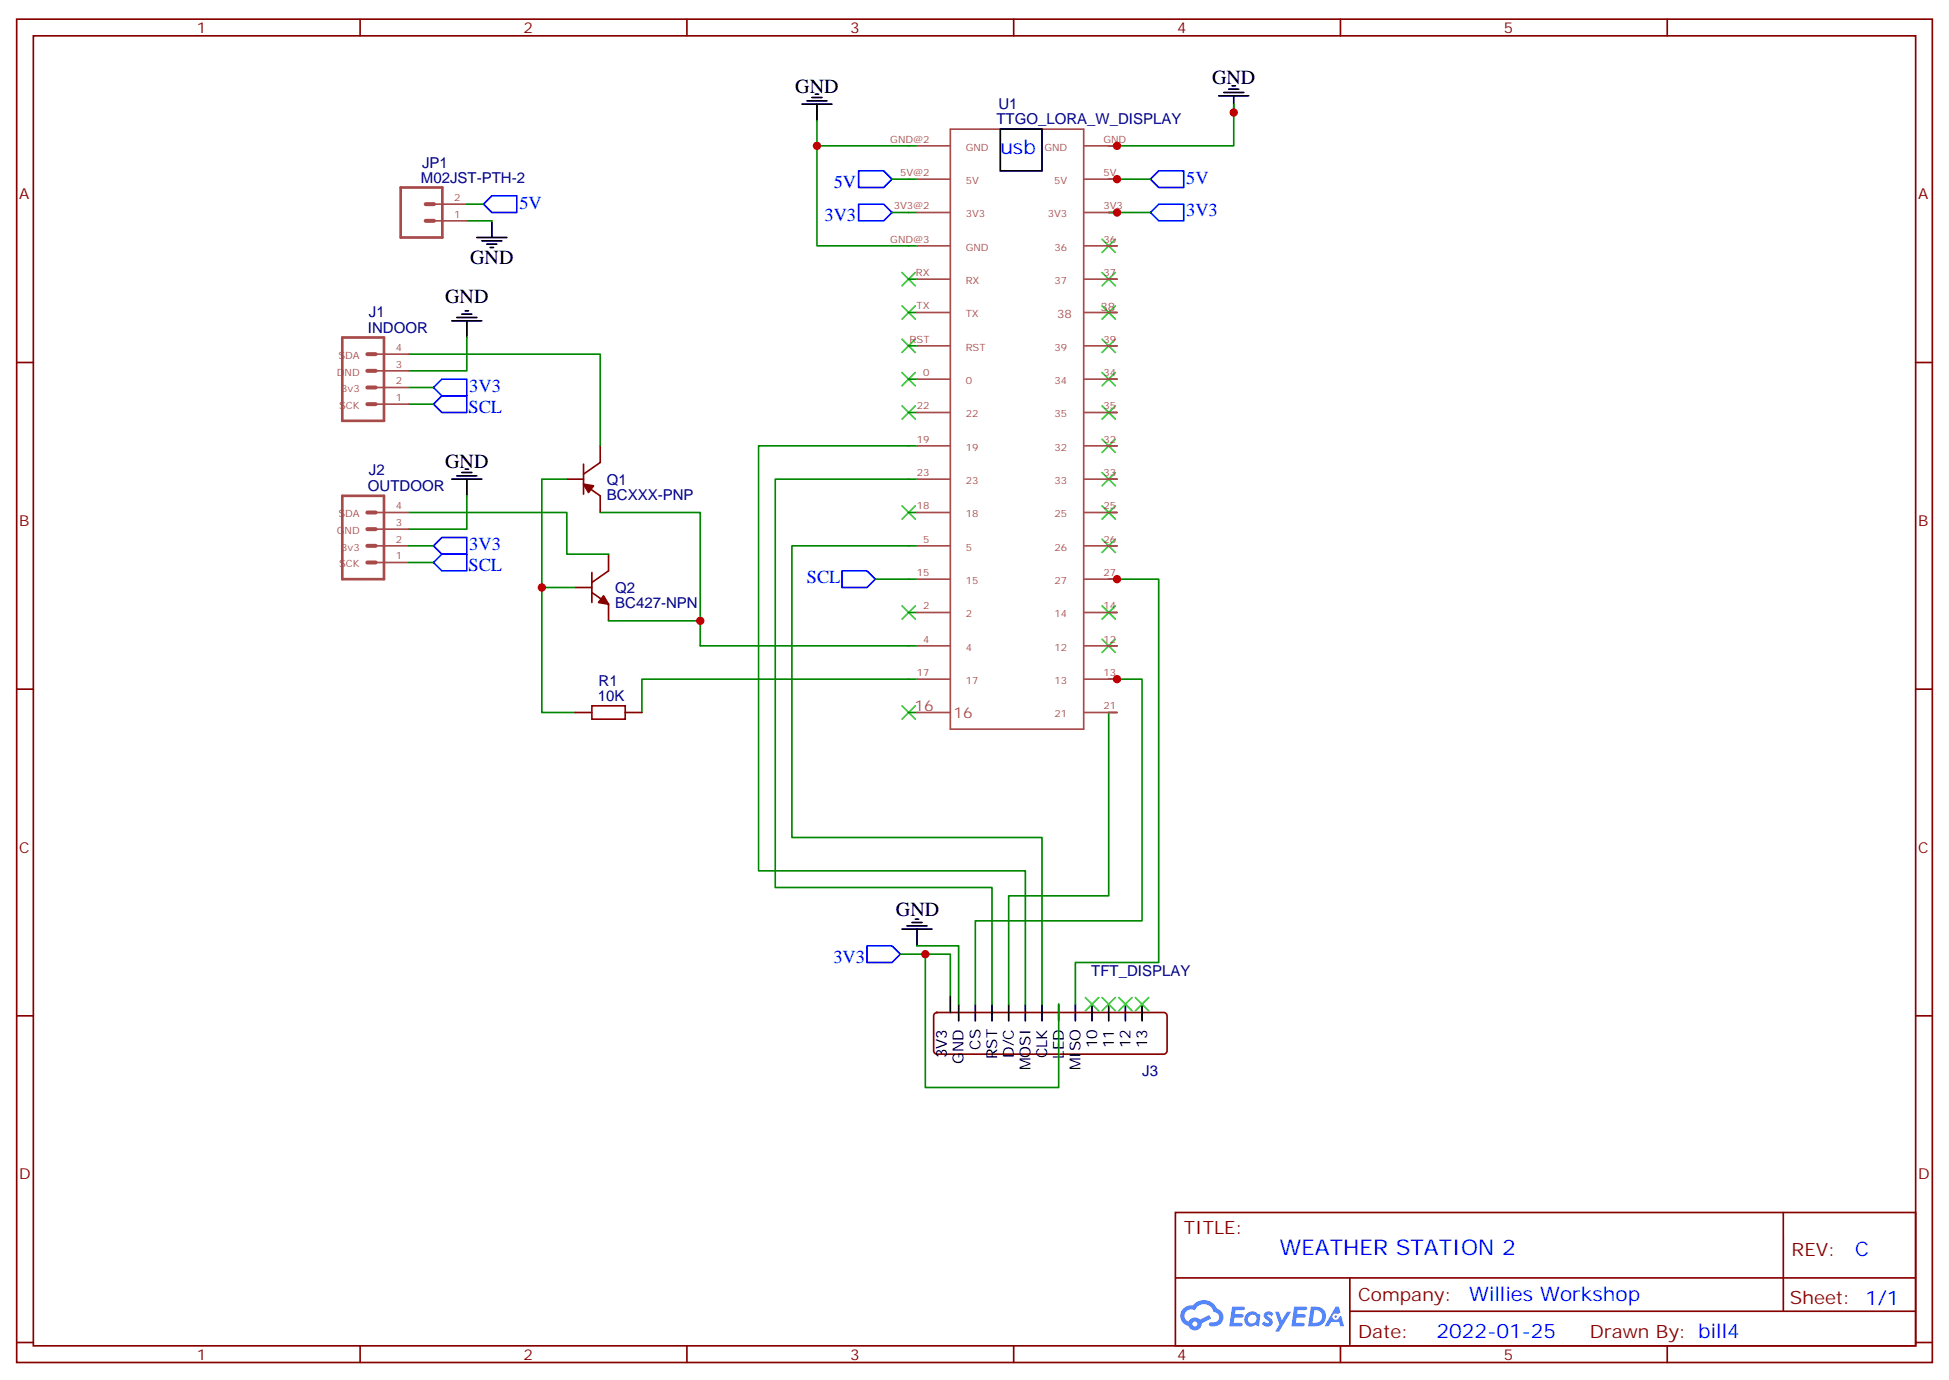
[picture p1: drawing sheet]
<svg xmlns="http://www.w3.org/2000/svg" width="412mm" height="292mm" viewBox="0 0 412 292" stroke-linecap="round" stroke-linejoin="round" font-family="sans-serif">
<g fill="none" stroke="#870000" stroke-width=".35">
<path d="M3.5 4.1h405.4v284.3h-405.4zM7.1 7.6h398.2v277.3h-398.2zM76.2 4.1v3.5M145.3 4.1v3.5M214.5 4.1v3.5M283.6 4.1v3.5M352.8 4.1v3.5M3.5 76.7h3.6M405.3 76.7h3.6M3.5 145.9h3.6M405.3 145.9h3.6M3.5 215h3.6"/>
<path d="M405.3 215h3.6M248.7 256.6h156.6v28.3h-156.6zM377.3 256.7v20.8M248.7 270.5h156.5M285.6 277.5h119.6M285.6 270.5v14.1M3.5 284.2h3.6M76.2 284.9v3.5M145.3 284.9v3.5M214.5 284.9v3.5M283.6 284.9v3.5M352.8 284.9v3.5"/>
<path d="M405.3 284.2h3.6"/>
</g>
<g fill="#5487ff">
<path d="M267.7 277.8a1.22 1.22 0 0 1 1.7 .3l-.4 .6a.47 .47 0 0 0-.3-.4 .47 .47 0 0 0-.5 .1v.2a1.55 1.55 0 0 1 1.1 1.5 1.34 1.34 0 0 1-2.3 .1l.5-.5 .7 .4a.29 .29 0 0 0 .3-.2 .29 .29 0 0 0-.2-.4 1.04 1.04 0 0 1-.6-1.7z"/>
<path d="M260.7 276.6h2.1a.43 .43 0 0 1 .5 .1 .43 .43 0 0 1 .1 .4l-.3 .2h-1.7l-.1 .9h1.5a.37 .37 0 0 1 .3 .4 .37 .37 0 0 1-.3 .3h-1.6l-.2 1.1h1.3a.43 .43 0 0 1 .5 .1 .43 .43 0 0 1 .1 .4l-.3 .2h-2.5z"/>
<path d="M273.8 276.6h2.2a.43 .43 0 0 1 .4 .1 .43 .43 0 0 1 .1 .4l-.3 .2h-1.6l-.2 .9h1.6a.37 .37 0 0 1 .3 .4 .37 .37 0 0 1-.4 .3h-1.6l-.1 1.1h1.3a.43 .43 0 0 1 .4 .1 .43 .43 0 0 1 .1 .4l-.3 .2h-2.4z"/>
<path d="M282.6 276.6h.7l.3 1.2-.6 .3a.69 .69 0 0 0-1 .3 .69 .69 0 0 0 .4 1 .69 .69 0 0 0 .9-.6l.5-.3 .6 2.2h-.8l-.2-.9h-1.8l-.5 .9h-.8z"/>
<path d="M269.8 277.7h.8l.6 1.8 1.1-1.8h.9l-2.6 4.1h-.8l.9-1.5z"/>
<path d="M277.4 276.6l-.6 4.1h1.3a2.11 2.11 0 0 0 2.5-2.1 2.11 2.11 0 0 0-2.5-2zM278.1 277.3a1.39 1.39 0 0 1 1.7 1.4 1.39 1.39 0 0 1-1.8 1.3h-.3z"/>
<path d="M263.7 278.2a1.47 1.47 0 0 0-.1 2.1 1.47 1.47 0 0 0 2.1 .1l.7 .3 .3-2.3-.2-.2-.4-.1a1.49 1.49 0 0 0-2.4 .1zM264.4 278.6a.92 .92 0 0 1 1.5 .5 .92 .92 0 0 1-1.3 1 .9 .9 0 0 1-.2-1.5z"/>
<path d="M250.4 276.9a2.18 2.18 0 0 0 1.1 3.8 1.44 1.44 0 0 0 1.6 .9 1.44 1.44 0 0 0 1.2-1.5l2-1-.5-.7-1.9 .9a1.47 1.47 0 0 0-2.4 .5 1.39 1.39 0 0 1-.7-2 1.39 1.39 0 0 1 2-.4 2.08 2.08 0 0 1 2.2-1.4 2.08 2.08 0 0 1 1.8 1.7 1.07 1.07 0 0 1 1.2 1 1.07 1.07 0 0 1-1 1.2h-.7a.43 .43 0 0 0-.5 .3 .43 .43 0 0 0 .4 .5 2 2 0 0 0 2.4-1 2 2 0 0 0-.7-2.5l-.4-.2a2.98 2.98 0 0 0-5.1-.7l-1.1 .1zM252.3 280.2a.55 .55 0 0 1 1.1 0 .55 .55 0 0 1-1.1 0z"/>
<circle cx="282.6" cy="278.7" r=".26"/>
</g>
<path d="M123.5 98.2v6.4M127 94.4v3.5l-3.5 2.5M119.9 101.4h3.6M123.5 102.5l3.5 2.5v3.5M128.8 117.3v3.5l-3.6 2.5M121.7 124.4h3.5M125.2 125.4l3.6 2.5v3.5M125.2 121.2v6.3M121.7 150.8h3.5M132.3 150.8h3.5M197.8 214.5l.5-.2h47.9a.71 .71 0 0 1 .7 .7v7.4a.76 .76 0 0 1-.7 .7h-47.9a.76 .76 0 0 1-.7-.7v-7.4z" fill="none" stroke="#870000" stroke-width=".35"/>
<g fill="#870000" stroke="#870000" stroke-width=".35">
<path d="M127.7 126.1l1.1 1.8-2.2-.4z"/>
<path d="M123.5 102.5l2.1 .3-1.1 1.4z"/>
</g>
<g fill="none" stroke="#000" stroke-width=".35">
<path d="M172.5 19.9h.7M258.9 19.6h4.3M260 18.9h2.1M260.7 18.2h.7M169.7 22h6.3M170.7 21.3h4.3M171.8 20.6h2.1M172.9 22v3.6M211.7 27.3h8.8v8.9h-8.8zM257.9 20.3h6.3M261.1 20.3v3.5M100.9 50.3h6.3"/>
<path d="M102 51h4.2M103 51.7h2.1M103.7 52.4h.7M104.1 46.7v3.6M95.6 67.9h6.4M96.7 67.2h4.2M97.7 66.5h2.1M98.4 65.8h.7M98.8 67.9v3.5M98.4 99.3h.7M95.6 101.4h6.4M96.7 100.7h4.2"/>
<path d="M97.7 100h2.1M98.8 101.4v3.6M190.9 196.7h6.3M191.9 196h4.2M193 195.3h2.1M193.7 194.6h.7M194 196.7v3.5M201.1 210.8v3.5M202.8 212.5v3.6M206.4 212.5v3.6M209.9 212.5v3.6M213.4 212.5v3.6"/>
<path d="M217 212.5v3.6M220.5 212.5v3.6M224 212.5v3.6M227.5 212.5v3.6M231.1 212.5v3.6M234.6 212.5v3.6M238.1 212.5v3.6M241.7 212.5v3.6"/>
</g>
<g fill="none" stroke="#008700" stroke-width=".35">
<path d="M172.9 25.6v5.3M188.7 37.9h5.3M194 30.9h-21.1v21.1h21.1M234.6 37.9h8.8M261.1 22v8.9h-26.5h1.8M98.8 46.7h5.3M98.8 43.2h3.5M188.7 45h5.3M192.3 59.1h1.7M234.6 45h8.8M234.6 52h1.8M234.6 59.1h1.8"/>
<path d="M86.4 75h40.6v19.4M98.8 71.4v7.1h-12.4M192.3 66.1h1.7M192.3 73.2h1.7M234.6 66.1h1.8M234.6 73.2h1.8M86.4 82h5.3M86.4 85.5h5.3M192.3 80.3h1.7M192.3 87.3h1.7M194 94.4h-33.5v89.9h56.5v28.2M234.6 80.3h1.8"/>
<path d="M234.6 87.3h1.8M234.6 94.4h1.8M86.4 108.5h33.5v8.8h8.9M86.4 119.1h5.3M86.4 115.5h5.3M98.8 105v7h-12.4M119.9 101.4h-5.2v49.4h7M127 108.5h21.2v28.2h45.8M192.3 108.5h1.7M194 115.5h-26.4v61.8h52.9v35.2M194 101.4h-30v86.5h45.9v24.6M234.6 115.5h1.8"/>
<path d="M234.6 101.4h1.8M234.6 108.5h1.8M114.7 124.4h7M128.8 131.4h19.4M185.2 122.6h8.8M192.3 129.6h1.7M234.6 136.7h1.8M234.6 129.6h1.8M236.4 122.6h-1.8h10.6v81.1h-17.7v8.8M192.3 150.8h1.7M194 143.8h-58.2v7M236.4 143.8h-1.8h7.1v51.1h-35.3v17.6"/>
<path d="M236.4 150.8h-1.8v38.8h-21.2v22.9M190.5 202h10.6v8.8M194 200.2h8.8v12.3M195.8 202v28.2h28.2v-17.7"/>
</g>
<path d="M181.7 36.2h5.3l1.7 1.7-1.7 1.8h-5.3zM245.2 36.2h5.3v3.5h-5.3l-1.8-1.8zM102.3 43.2l1.8-1.7h5.3v3.5h-5.3zM181.7 43.2h5.3l1.7 1.8-1.7 1.7h-5.3zM243.4 45l1.8-1.8h5.3v3.5h-5.3zM91.7 82l1.8-1.7h5.3v3.5h-5.3zM93.5 83.8h5.3v3.5h-5.3l-1.8-1.8zM91.7 115.5l1.8-1.7h5.3v3.5h-5.3zM93.5 117.3h5.3v3.5h-5.3l-1.8-1.7zM178.2 120.8h5.2l1.8 1.8-1.8 1.8h-5.2zM183.4 200.2h5.3l1.8 1.8-1.8 1.7h-5.3z" fill="none" stroke="#00f" stroke-width=".35"/>
<path d="M125.2 149.4h7.1v2.8h-7.1z" fill="none" stroke="#a10000" stroke-width=".35"/>
<path d="M84.8 39.7h8.8v10.6h-8.8zM72.4 71.4h8.9v17.7h-8.9zM72.4 105h8.9v17.6h-8.9z" fill="none" stroke="#a64a4a" stroke-width=".56"/>
<path d="M90.1 43.2h1.7M90.1 46.7h1.7M77.7 78.5h1.8M77.7 75h1.8M77.7 82h1.8M77.7 85.5h1.8M77.7 112h1.8M77.7 115.5h1.8M77.7 119.1h1.8M77.7 108.5h1.8" fill="none" stroke="#a64a4a" stroke-width=".85"/>
<g fill="none" stroke="#a64a4a" stroke-width=".35">
<path d="M194 30.9h7M194 37.9h7M201.1 27.3h28.2v127h-28.2zM229.4 30.9h7M229.4 37.9h7M91.8 46.7h7M91.8 43.2h7M194 45h7M194 52h7M194 59.1h7M229.4 45h7M229.4 52h7"/>
<path d="M229.4 59.1h7M79.5 78.5h6.9M79.5 75h6.9M194 66.1h7M194 73.2h7M229.3 66.1h7.1M229.4 73.2h7M79.5 85.5h6.9M79.5 82h6.9M194 80.3h7M194 87.3h7M194 94.4h7"/>
<path d="M229.4 80.3h7M229.4 87.3h7M229.4 94.4h7M79.5 119.1h6.9M79.5 115.5h6.9M79.5 112h6.9M79.5 108.5h6.9M194 115.5h7M194 108.5h7M194 101.4h7M229.4 115.5h7M229.4 108.5h7"/>
<path d="M229.4 101.4h7M194 122.6h7M194 129.6h7M194 136.7h7M229.4 122.6h7M229.4 129.6h7M229.4 136.7h7M194 143.8h7M194 150.8h7.1M229.4 143.8h7M229.4 150.8h7"/>
</g>
<g fill="none" stroke="#3c3" stroke-width=".35">
<path d="M190.9 57.7l2.8 2.8M193.7 57.7l-2.8 2.8M233.2 50.6l2.8 2.8M233.2 57.7l2.8 2.8M236 50.6l-2.8 2.8M236 57.7l-2.8 2.8M190.9 64.7l2.8 2.9M190.9 71.8l2.8 2.8M190.9 78.8l2.8 2.9M193.7 64.7l-2.8 2.9M193.7 71.8l-2.8 2.8M193.7 78.8l-2.8 2.9"/>
<path d="M233.2 64.7l2.8 2.9M233.2 71.8l2.8 2.8M233.2 78.8l2.8 2.9M236 64.7l-2.8 2.9M236 71.8l-2.8 2.8M236 78.8l-2.8 2.9M190.9 85.9l2.8 2.8M193.7 85.9l-2.8 2.8M233.2 85.9l2.8 2.8M233.2 93l2.8 2.8M236 85.9l-2.8 2.8M236 93l-2.8 2.8"/>
<path d="M190.9 107.1l2.8 2.8M193.7 107.1l-2.8 2.8M233.2 100l2.8 2.8M233.2 114.1l2.8 2.8M233.2 107.1l2.8 2.8M236 100l-2.8 2.8M236 114.1l-2.8 2.8M236 107.1l-2.8 2.8M190.9 128.2l2.8 2.9M193.7 128.2l-2.8 2.9M233.2 128.2l2.8 2.9M233.2 135.3l2.8 2.8"/>
<path d="M236 128.2l-2.8 2.9M236 135.3l-2.8 2.8M190.9 149.4l2.8 2.8M193.7 149.4l-2.8 2.8M229.7 211.1l2.8 2.9M232.5 211.1l-2.8 2.9M233.2 211.1l2.8 2.9M236 211.1l-2.8 2.9M236.7 211.1l2.8 2.9M239.5 211.1l-2.8 2.9M240.2 211.1l2.9 2.9M243.1 211.1l-2.9 2.9"/>
</g>
<g fill="#c00">
<circle cx="114.7" cy="124.4" r=".88"/>
<circle cx="261.1" cy="23.8" r=".88"/>
<circle cx="195.8" cy="202" r=".88"/>
<circle cx="172.9" cy="30.9" r=".88"/>
<circle cx="148.2" cy="131.4" r=".88"/>
<circle cx="236.4" cy="143.8" r=".88"/>
<circle cx="236.4" cy="122.6" r=".88"/>
<circle cx="236.4" cy="45" r=".88"/>
<circle cx="236.4" cy="37.9" r=".88"/>
<circle cx="236.4" cy="30.9" r=".88"/>
</g>
<text font-size="4.6" fill="#00f" x="270.8" y="265.7">WEATHER STATION 2</text>
<g font-size="4.2">
<text x="256.5" y="17.8">GND</text>
<text x="168.3" y="19.6">GND</text>
<text x="99.5" y="55.9">GND</text>
<text x="94.2" y="64.1">GND</text>
<text x="94.2" y="99">GND</text>
<text x="189.6" y="193.9">GND</text>
</g>
<g font-size="4.2" fill="#00f">
<text x="211.7" y="32.6">usb</text>
<text x="392.5" y="265.9">C</text>
<text x="310.9" y="275.5">Willies Workshop</text>
<text x="304" y="283.3">2022-01-25</text>
</g>
<g font-size="3.9" fill="#00f">
<text x="176.4" y="39.7">5V</text>
<text x="251" y="38.9">5V</text>
<text x="109.9" y="44.2">5V</text>
<text x="174.5" y="46.7">3V3</text>
<text x="251" y="45.7">3V3</text>
<text x="99.3" y="83">3V3</text>
<text x="99.1" y="87.3">SCL</text>
<text x="99.3" y="116.5">3V3</text>
<text x="99.1" y="120.8">SCL</text>
<text x="170.7" y="123.3">SCL</text>
<text x="176.3" y="203.7">3V3</text>
</g>
<g font-size="3.9" fill="#800">
<text x="250.5" y="261.2">TITLE:</text>
<text x="379.1" y="265.9">REV:</text>
<text x="287.4" y="275.4">Company:</text>
<text x="378.7" y="276">Sheet: 1/1</text>
<text x="287.4" y="283.1">Date:</text>
<text x="336.4" y="283.2">Drawn By: bill4</text>
</g>
<g font-size="3.2" fill="#800">
<text x="41.6" y="7.1">1</text>
<text x="110.8" y="7.1">2</text>
<text x="179.9" y="7.1">3</text>
<text x="249.1" y="7.1">4</text>
<text x="318.2" y="7.1">5</text>
<text x="4.1" y="42.2">A</text>
<text x="405.9" y="42.2">A</text>
<text x="4.1" y="111.3">B</text>
<text x="405.9" y="111.3">B</text>
<text x="4.1" y="180.4">C</text>
<text x="405.9" y="180.4">C</text>
<text x="4.1" y="249.6">D</text>
<text x="405.9" y="249.6">D</text>
<text x="41.6" y="287.9">1</text>
<text x="110.8" y="287.9">2</text>
<text x="179.9" y="287.9">3</text>
<text x="249.1" y="287.9">4</text>
<text x="318.2" y="287.9">5</text>
</g>
<g font-size="3.2" fill="#000080">
<text x="211.2" y="23">U1</text>
<text x="210.8" y="26.3">TTGO_LORA_W_DISPLAY</text>
<text x="89.3" y="35.5">JP1</text>
<text x="89.1" y="38.6">M02JST-PTH-2</text>
<text x="77.8" y="70.4">INDOOR</text>
<text x="78" y="67.1">J1</text>
<text x="78" y="100.6">J2</text>
<text x="77.8" y="103.9">OUTDOOR</text>
<text x="128.4" y="105.8">BCXXX-PNP</text>
<text x="128.4" y="102.6">Q1</text>
<text x="130.2" y="125.5">Q2</text>
<text x="130.2" y="128.6">BC427-NPN</text>
<text x="126.5" y="148.3">10K</text>
<text x="126.7" y="145.2">R1</text>
<text x="230.9" y="206.7">TFT_DISPLAY</text>
<text x="241.7" y="227.8">J3</text>
</g>
<g font-size="3.2" fill="#a54b4b">
<text x="193.5" y="150.5">16</text>
<text x="201.8" y="151.9">16</text>
</g>
<g font-size="3.2">
<text x="232.1" y="221.9" transform="rotate(-90 232.1 221.9)">10</text>
<text x="235.7" y="221.9" transform="rotate(-90 235.7 221.9)">11</text>
<text x="239.2" y="221.9" transform="rotate(-90 239.2 221.9)">12</text>
<text x="242.7" y="221.9" transform="rotate(-90 242.7 221.9)">13</text>
<text x="200.4" y="224" transform="rotate(-90 200.4 224)">3V3</text>
<text x="203.9" y="225.1" transform="rotate(-90 203.9 225.1)">GND</text>
<text x="207.4" y="222.2" transform="rotate(-90 207.4 222.2)">CS</text>
<text x="211" y="224.2" transform="rotate(-90 211 224.2)">RST</text>
<text x="214.5" y="223.9" transform="rotate(-90 214.5 223.9)">D/C</text>
<text x="218" y="226.5" transform="rotate(-90 218 226.5)">MOSI</text>
<text x="221.5" y="224" transform="rotate(-90 221.5 224)">CLK</text>
<text x="225.1" y="224.1" transform="rotate(-90 225.1 224.1)">LED</text>
<text x="228.6" y="226.5" transform="rotate(-90 228.6 226.5)">MISO</text>
</g>
<g font-size="2.5" fill="#a54b4b">
<text x="232.8" y="65.8">38</text>
<text x="223.7" y="67.2">38</text>
</g>
<g font-size="2.1" fill="#a54b4b">
<text x="188.4" y="30.2">GND@2</text>
<text x="204.3" y="31.9">GND</text>
<text x="221" y="31.9">GND</text>
<text x="233.5" y="30.2">GND</text>
<text x="190.4" y="37.2">5V@2</text>
<text x="204.3" y="39">5V</text>
<text x="223" y="39">5V</text>
<text x="233.5" y="37.2">5V</text>
<text x="96.1" y="46">1</text>
<text x="96.1" y="42.5">2</text>
<text x="189.1" y="44.3">3V3@2</text>
<text x="204.3" y="46">3V3</text>
<text x="221.7" y="46">3V3</text>
<text x="233.5" y="44.3">3V3</text>
<text x="188.4" y="51.3">GND@3</text>
<text x="204.3" y="53.1">GND</text>
<text x="223.1" y="53.1">36</text>
<text x="233.5" y="51.3">36</text>
<text x="193.8" y="58.4">RX</text>
<text x="233.5" y="58.4">37</text>
<text x="193.9" y="65.5">TX</text>
<text x="204.3" y="60.1">RX</text>
<text x="223.1" y="60.1">37</text>
<text x="204.3" y="67.2">TX</text>
<text x="71.6" y="76">SDA</text>
<text x="83.8" y="77.8">3</text>
<text x="83.8" y="74.3">4</text>
<text x="192.5" y="72.5">RST</text>
<text x="204.3" y="74.2">RST</text>
<text x="223.1" y="74.2">39</text>
<text x="233.5" y="72.5">39</text>
<text x="71.3" y="79.5">DND</text>
<text x="72.2" y="83.1">3v3</text>
<text x="83.8" y="81.3">2</text>
<text x="195.4" y="79.6">0</text>
<text x="204.3" y="81.3">0</text>
<text x="223.1" y="81.3">34</text>
<text x="233.5" y="79.6">34</text>
<text x="71.7" y="86.6">SCK</text>
<text x="83.8" y="84.9">1</text>
<text x="194" y="86.6">22</text>
<text x="204.3" y="88.4">22</text>
<text x="223.1" y="88.4">35</text>
<text x="233.5" y="86.6">35</text>
<text x="194" y="93.7">19</text>
<text x="204.3" y="95.4">19</text>
<text x="223.1" y="95.4">32</text>
<text x="233.5" y="93.7">32</text>
<text x="194" y="100.7">23</text>
<text x="233.5" y="100.7">33</text>
<text x="83.8" y="107.8">4</text>
<text x="194" y="107.8">18</text>
<text x="204.3" y="102.5">23</text>
<text x="223.1" y="102.5">33</text>
<text x="233.5" y="107.8">25</text>
<text x="71.3" y="113">GND</text>
<text x="71.6" y="109.5">SDA</text>
<text x="83.8" y="111.3">3</text>
<text x="204.3" y="109.5">18</text>
<text x="223.1" y="109.5">25</text>
<text x="72.2" y="116.6">3v3</text>
<text x="83.8" y="118.4">1</text>
<text x="83.8" y="114.8">2</text>
<text x="195.4" y="114.8">5</text>
<text x="204.3" y="116.6">5</text>
<text x="223.1" y="116.6">26</text>
<text x="233.5" y="114.8">26</text>
<text x="71.7" y="120.1">SCK</text>
<text x="194" y="121.9">15</text>
<text x="204.3" y="123.6">15</text>
<text x="223.1" y="123.6">27</text>
<text x="233.5" y="121.9">27</text>
<text x="195.4" y="129">2</text>
<text x="204.3" y="130.7">2</text>
<text x="223.1" y="130.7">14</text>
<text x="233.5" y="129">14</text>
<text x="195.4" y="136">4</text>
<text x="204.3" y="137.7">4</text>
<text x="223.1" y="137.7">12</text>
<text x="233.5" y="136">12</text>
<text x="194" y="143.1">17</text>
<text x="233.5" y="143.1">13</text>
<text x="204.3" y="144.8">17</text>
<text x="223.1" y="144.8">13</text>
<text x="223.1" y="151.9">21</text>
<text x="233.5" y="150.1">21</text>
</g>
</svg>
